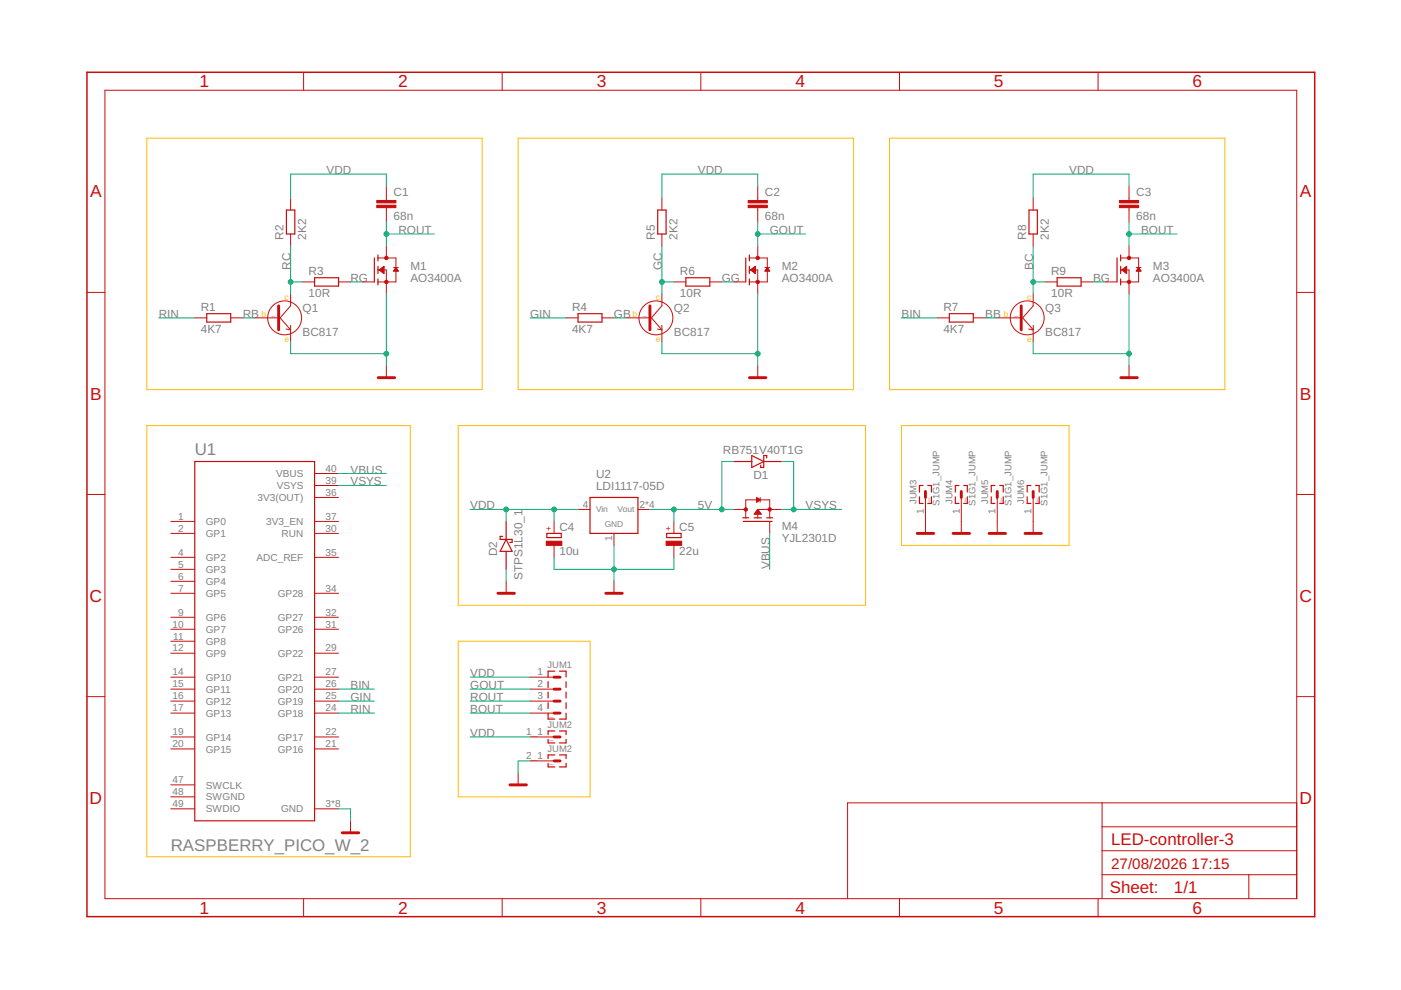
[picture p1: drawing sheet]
<svg xmlns="http://www.w3.org/2000/svg" width="297mm" height="210mm" viewBox="0 0 297 210" stroke-linecap="round" stroke-linejoin="round" font-family="sans-serif">
<g fill="none" stroke="#c90d0c" stroke-width=".21">
<path d="M22.2 19.1h252.7v171.4h-252.7zM64.4 15.3v3.8M106.5 15.3v3.8M148.6 15.3v3.8M190.7 15.3v3.8M232.8 15.3v3.8M81.9 39.5v3M160.7 39.5v3M239.4 39.5v3M61.6 42v2.5M61.6 49.6v2.6M64.2 59.8h2.5"/>
<path d="M71.8 59.8h2.5M76.9 59.8h2.5M80.1 57.2h1.8v5.1M80.1 54.7h3.8v5.1h-3.8M80.4 57.2l1-.7v1.5zM80.4 57.2h1M80.5 57.3h.9M80.6 57.1h.8M80.7 57.4h.7M80.7 57h.7M80.9 57.6h.5M80.9 56.9h.5"/>
<path d="M81 57.7h.4M81.1 56.7h.3M81.2 57.8h.2M81.2 56.6h.2M81.3 57.9h.1M81.4 56.5h.1M81.9 44v3.1M81.9 52.2v2.5M83.4 56.7h1.1M83.5 57.4h1M83.5 57.3h.9M83.6 57.2h.7"/>
<path d="M83.7 57.1h.5M83.8 57h.3M83.9 56.9h.2M83.9 56.7l.6 .8h-1.1zM140.3 42v2.5M140.3 49.6v2.6M142.9 59.8h2.5M150.5 59.8h2.5M155.6 59.8h2.5M158.9 57.2h1.8v5.1M158.9 54.7h3.8v5.1h-3.8M159.1 57.2l1-.7v1.5z"/>
<path d="M159.2 57.2h.9M159.3 57.3h.8M159.3 57.1h.8M159.4 57.4h.7M159.5 57h.6M159.6 57.6h.5M159.6 56.9h.5M159.7 57.7h.4M159.8 56.7h.3M159.9 57.8h.2M160 56.6h.1M160.1 57.9h.1"/>
<path d="M160.1 56.5h.1M160.7 44v3.1M160.7 52.2v2.5M162.2 56.7h1M162.2 57.4h1M162.3 57.3h.8M162.3 57.2h.7M162.4 57.1h.5M162.5 57h.4M162.6 56.9h.2M162.7 56.7l.5 .8h-1zM219.1 42v2.5"/>
<path d="M219.1 49.6v2.6M221.6 59.8h2.5M229.2 59.8h2.6M234.3 59.8h2.5M237.6 57.2h1.8v5.1M237.6 54.7h3.8v5.1h-3.8M237.8 57.2l1.1-.7v1.5zM237.9 57.2h1M238 57.3h.9M238 57.1h.9M238.2 57.4h.7M238.2 57h.7"/>
<path d="M238.3 57.6h.6M238.4 56.9h.5M238.5 57.7h.4M238.5 56.7h.4M238.6 57.8h.3M238.7 56.6h.2M238.8 57.9h.1M238.8 56.5h.1M239.4 44v3.1M239.4 52.2v2.5M240.9 56.7h1M240.9 57.4h1"/>
<path d="M241 57.3h.8M241.1 57.2h.6M241.2 57.1h.5M241.2 57h.4M241.3 56.9h.2M241.4 56.7l.5 .8h-1zM18.4 62h3.8M41.3 67.4h2.5M48.9 67.4h2.6M54 67.4h5.1M61.6 62.3v2.6M61.6 69v3.5"/>
<path d="M61.6 64.8l-2.2 2.6 2.2 2.5-.9-.1M81.9 77.5v2.6M120 67.4h2.6M127.6 67.4h2.6M132.7 67.4h5.1M140.3 62.3v2.6M140.3 69v3.5M140.3 64.8l-2.2 2.6 2.2 2.5-.9-.1M160.7 77.5v2.6M198.7 67.4h2.6M206.4 67.4h2.5M211.4 67.4h5.1"/>
<path d="M219.1 62.3v2.6M219.1 69v3.5M219.1 64.8l-2.3 2.6 2.3 2.5-1-.1M239.4 77.5v2.6M274.9 62h3.8M18.4 104.8h3.8M36.2 110.6h5.1M36.2 113.1h5.1M36.2 118.2h5.1M66.7 110.6h5.1M66.7 113.1h5.1M66.7 118.2h5.1"/>
<path d="M66.7 105.5h5.1M66.7 102.9h5.1M66.7 100.4h5.1M117.5 110.6v2.5M117.5 115.6v2.6M122.6 108h2.5M130.2 113.1v2.5M135.3 108h2.5M142.9 110.6v2.5M142.9 115.6v2.6M155.6 108h2.5M158.1 109.8v-3.8h5.1v3.8"/>
<path d="M159.9 109h1.5M160 108.8h1.3M160.1 108.7h1.1M160.2 108.6h.9M160.3 108.5h.7M160.4 105.5l.8 .5-.8 .5zM160.4 106.4h.1M160.4 106.3h.3M160.4 106.2h.5M160.4 106.1h.6M160.4 105.8h.5M160.4 105.7h.3"/>
<path d="M160.4 105.6h.1M160.4 108.4h.5M160.5 108.2h.3M160.6 108.1h.1M160.7 108v1.8M160.7 108h5M160.7 108l.7 1h-1.5zM161.2 105.5v1M163.2 110.6v2.5M196.2 105.5v7.6M203.8 105.5v7.6M211.4 105.5v7.6"/>
<path d="M219.1 105.5v7.6M274.9 104.8h3.8M36.2 120.7h5.1M36.2 123.3h5.1M36.2 125.8h5.1M36.2 130.9h5.1M36.2 133.4h5.1M36.2 136h5.1M36.2 138.5h5.1M66.7 125.8h5.1M66.7 130.9h5.1M66.7 133.4h5.1"/>
<path d="M66.7 138.5h5.1M107.3 123.3v2.5M130.2 123.3v2.5M18.4 147.7h3.8M36.2 143.6h5.1M36.2 146.1h5.1M36.2 148.7h5.1M36.2 151.2h5.1M36.2 156.3h5.1M36.2 158.8h5.1M66.7 143.6h5.1M66.7 146.1h5.1"/>
<path d="M66.7 148.7h5.1M66.7 151.2h5.1M66.7 156.3h5.1M66.7 158.8h5.1M112.4 143.6h5.1M112.4 146.1h5.1M112.4 148.7h5.1M112.4 151.2h5.1M112.4 156.3h5.1M274.9 147.7h3.8M36.2 171.5h5.1M36.2 169h5.1"/>
<path d="M36.2 166.4h5.1M66.7 171.5h5.1M74.3 174v2.6M109.9 163.9v2.5M112.4 161.3h5.1M233.7 170.2v20.3M233.7 175.3h41.2M274.9 170.2h-95.2v20.3M64.4 190.5v3.9M106.5 190.5v3.9M148.6 190.5v3.9M190.7 190.5v3.9"/>
<path d="M232.8 190.5v3.9M233.7 185.5h41.2M233.7 180.4h41.2M264.8 185.5v5"/>
<circle cx="60.3" cy="67.4" r="3.6"/>
<circle cx="139.1" cy="67.4" r="3.6"/>
<circle cx="217.8" cy="67.4" r="3.6"/>
</g>
<g fill="none" stroke="#c90d0c" stroke-width=".25">
<path d="M60.7 44.5h1.8v5.1h-1.8zM66.7 58.9h5.1v1.8h-5.1zM79.4 54.7v5.1M80.1 54.1v1.2M80.1 56.5v1.5M80.1 59.1v1.3M139.4 44.5h1.8v5.1h-1.8zM145.4 58.9h5.1v1.8h-5.1zM158.1 54.7v5.1M158.9 54.1v1.2M158.9 56.5v1.5M158.9 59.1v1.3"/>
<path d="M218.2 44.5h1.7v5.1h-1.7zM224.1 58.9h5.1v1.8h-5.1zM236.8 54.7v5.1M237.6 54.1v1.2M237.6 56.5v1.5M237.6 59.1v1.3M43.8 66.5h5.1v1.8h-5.1zM122.6 66.5h5v1.8h-5zM201.3 66.5h5.1v1.8h-5.1zM41.3 97.9h25.4v76.1h-25.4zM155.6 97.9h3.8M159.4 96.6l2.5 1.3-2.5 1.2z"/>
<path d="M161.9 97.9h3.8M162.6 97.1v-.5h-.7v2.5h-.6v-.5M106.6 113.7h-.6v.7h2.6v.6h-.5M107.3 114.4l1.3 2.5h-2.6zM107.3 110.6v3.8M107.3 116.9v3.8M116 113.1h3v.9h-3zM125.1 105.5h10.2v7.6h-10.2zM141.4 113.1h3v.9h-3zM157.5 109.8h1.2M157.6 110.6h6.1M159.9 109.8h1.5"/>
<path d="M162.6 109.8h1.2M194.9 105.3v1.4h.8M195.7 102.9h-.8v1.4M196.7 102.9h.8v1.4M197.5 105.3v1.4h-.8M202.5 105.3v1.4h.8M203.3 102.9h-.8v1.4M204.3 102.9h.8v1.4M205.1 105.3v1.4h-.8M210.2 105.3v1.4h.7M210.9 102.9h-.7v1.4M211.9 102.9h.8v1.4"/>
<path d="M212.7 105.3v1.4h-.8M217.8 105.3v1.4h.8M218.6 102.9h-.8v1.4M219.6 102.9h.7v1.4M220.3 105.3v1.4h-.7M116.2 144.5v1.3M116.2 146.7v1.3M116.2 149v1.2M116.2 151.2v1.3h1.4M116.2 156.8v.7h1.4M117.6 142.3h-1.4v1.2M117.6 155h-1.4v.8"/>
<path d="M118.6 142.3h1.4v1.2M118.6 155h1.4v.8M120 144.5v1.3M120 146.7v1.3M120 149v1.2M120 151.2v1.3h-1.4M120 156.8v.7h-1.4M116.2 161.8v.8h1.4M117.6 160.1h-1.4v.7M118.6 160.1h1.4v.7M120 161.8v.8h-1.4"/>
</g>
<g fill="none" stroke="#c90d0c" stroke-width=".61">
<path d="M59.1 64.9v5M137.8 64.9v5M216.5 64.9v5M80.2 80.1h3.5M158.9 80.1h3.5M237.6 80.1h3.5M194.5 113.1h3.5M196.2 104.2v1.3M202.1 113.1h3.5M203.8 104.2v1.3M209.7 113.1h3.5M211.4 104.2v1.3"/>
<path d="M217.3 113.1h3.5M219.1 104.2v1.3M105.6 125.8h3.5M128.4 125.8h3.5M117.5 148.7h1.2M117.5 151.2h1.2M117.5 146.1h1.2M117.5 143.6h1.2M117.5 156.3h1.2M72.6 176.6h3.5M108.1 166.4h3.5M117.5 161.3h1.2"/>
</g>
<path d="M18.4 15.3h260.3v179.1h-260.3z" fill="none" stroke="#c90d0c" stroke-width=".32"/>
<g fill="#c90d0c" stroke="#c90d0c" stroke-width=".21">
<circle cx="81.9" cy="59.8" r=".36"/>
<circle cx="81.9" cy="54.7" r=".36"/>
<circle cx="160.7" cy="59.8" r=".36"/>
<circle cx="160.7" cy="54.7" r=".36"/>
<circle cx="239.4" cy="59.8" r=".36"/>
<circle cx="239.4" cy="54.7" r=".36"/>
<circle cx="163.2" cy="108" r=".36"/>
<circle cx="158.1" cy="108" r=".36"/>
</g>
<g fill="#c90d0c" stroke="#c90d0c" stroke-width=".21">
<path d="M79.9 43.5h4v.5h-4z"/>
<path d="M79.9 42.5h4v.5h-4z"/>
<path d="M158.6 43.5h4.1v.5h-4.1z"/>
<path d="M158.6 42.5h4.1v.5h-4.1z"/>
<path d="M237.3 43.5h4.1v.5h-4.1z"/>
<path d="M237.3 42.5h4.1v.5h-4.1z"/>
<path d="M141.2 114.7h3.3v.9h-3.3z"/>
<path d="M115.8 114.7h3.3v.9h-3.3z"/>
</g>
<g fill="none" stroke="#0dab76" stroke-width=".21">
<path d="M81.9 39.5v-2.6h-20.3v5.1M160.7 39.5v-2.6h-20.4v5.1M239.4 39.5v-2.6h-20.3v5.1M61.6 59.8h2.6M61.6 52.2v10.1M74.3 59.8h2.6M81.9 47.1v5.1M81.9 49.6h10.2M140.3 59.8h2.6M140.3 52.2v10.1M153 59.8h2.6M160.7 49.6h10.1"/>
<path d="M160.7 47.1v5.1M219.1 59.8h2.5M219.1 52.2v10.1M231.8 59.8h2.5M239.4 49.6h10.1M239.4 47.1v5.1M33.7 67.4h7.6M51.5 67.4h2.5M61.6 72.5v2.5h20.3M81.9 62.3v15.2M112.4 67.4h7.6M130.2 67.4h2.5"/>
<path d="M140.3 72.5v2.5h20.4M160.7 62.3v15.2M191.1 67.4h7.6M208.9 67.4h2.5M219.1 72.5v2.5h20.3M239.4 62.3v15.2M155.6 97.9h-2.6v10.1M165.7 97.9h2.6v10.1M71.8 102.9h10.1M71.8 100.4h10.1M99.7 108h22.9M107.3 108v2.6"/>
<path d="M117.5 108v2.6M117.5 118.2v2.5h25.4v-2.5M130.2 115.6v7.7M137.8 108h17.8M142.9 108v2.6M163.2 113.1v7.6M165.7 108h12.7M107.3 120.7v2.6M71.8 148.7h7.6M71.8 151.2h7.6M71.8 146.1h7.6M99.7 148.7h12.7"/>
<path d="M99.7 156.3h12.7M99.7 143.6h12.7M99.7 151.2h12.7M99.7 146.1h12.7M71.8 171.5h2.5v2.5M112.4 161.3h-2.5v2.6"/>
</g>
<g fill="#0dab76" stroke="#0dab76" stroke-width=".21">
<circle cx="81.9" cy="49.6" r=".51"/>
<circle cx="117.5" cy="108" r=".51"/>
<circle cx="107.3" cy="108" r=".51"/>
<circle cx="61.6" cy="59.8" r=".51"/>
<circle cx="81.9" cy="75" r=".51"/>
<circle cx="160.7" cy="75" r=".51"/>
<circle cx="239.4" cy="75" r=".51"/>
<circle cx="130.2" cy="120.7" r=".51"/>
<circle cx="142.9" cy="108" r=".51"/>
<circle cx="153" cy="108" r=".51"/>
<circle cx="140.3" cy="59.8" r=".51"/>
<circle cx="160.7" cy="49.6" r=".51"/>
<circle cx="219.1" cy="59.8" r=".51"/>
<circle cx="239.4" cy="49.6" r=".51"/>
<circle cx="168.3" cy="108" r=".51"/>
</g>
<path d="M31.1 29.3h71.1v53.3h-71.1zM109.9 29.3h71.1v53.3h-71.1zM188.6 29.3h71.1v53.3h-71.1zM31.1 90.2h55.9v91.5h-55.9zM97.2 90.2h86.3v38.1h-86.3zM191.1 90.2h35.6v25.4h-35.6zM97.2 136h27.9v33h-27.9z" fill="none" stroke="#ffba08" stroke-width=".21"/>
<g font-size="3.7" fill="#c90d0c">
<text x="42.3" y="18.5">1</text>
<text x="84.4" y="18.5">2</text>
<text x="126.5" y="18.5">3</text>
<text x="168.6" y="18.5">4</text>
<text x="210.7" y="18.5">5</text>
<text x="252.9" y="18.5">6</text>
<text x="19.1" y="41.9">A</text>
<text x="275.6" y="41.9">A</text>
<text x="19.1" y="84.7">B</text>
<text x="275.6" y="84.7">B</text>
<text x="19" y="127.6">C</text>
<text x="275.5" y="127.6">C</text>
<text x="19" y="170.4">D</text>
<text x="275.5" y="170.4">D</text>
<text x="42.3" y="193.7">1</text>
<text x="84.4" y="193.7">2</text>
<text x="126.5" y="193.7">3</text>
<text x="168.6" y="193.7">4</text>
<text x="210.7" y="193.7">5</text>
<text x="252.9" y="193.7">6</text>
</g>
<g font-size="3.6" fill="#808080">
<text x="41.3" y="96.5">U1</text>
<text x="36.2" y="180.4">RASPBERRY_PICO_W_2</text>
</g>
<g font-size="3.6" fill="#c90d0c">
<text x="235.6" y="179.1">LED-controller-3</text>
<text x="235.3" y="189.4">Sheet:</text>
<text x="248.9" y="189.3">1/1</text>
</g>
<g font-size="3.2" fill="#c90d0c">
<text x="235.6" y="184.2">27/08/2026</text>
<text x="252.6" y="184.2">17:15</text>
</g>
<g font-size="2.5" fill="#808080">
<text x="69.2" y="36.9">VDD</text>
<text x="83.4" y="41.6">C1</text>
<text x="148" y="36.9">VDD</text>
<text x="162.2" y="41.6">C2</text>
<text x="226.7" y="36.9">VDD</text>
<text x="240.9" y="41.6">C3</text>
<text x="83.4" y="46.7">68n</text>
<text x="162.2" y="46.7">68n</text>
<text x="240.9" y="46.7">68n</text>
<text x="60.1" y="50.9" transform="rotate(-90 60.1 50.9)">R2</text>
<text x="64.9" y="50.9" transform="rotate(-90 64.9 50.9)">2K2</text>
<text x="84.5" y="49.6">ROUT</text>
<text x="138.8" y="50.9" transform="rotate(-90 138.8 50.9)">R5</text>
<text x="143.6" y="50.9" transform="rotate(-90 143.6 50.9)">2K2</text>
<text x="163.2" y="49.6">GOUT</text>
<text x="217.6" y="50.9" transform="rotate(-90 217.6 50.9)">R8</text>
<text x="222.4" y="50.9" transform="rotate(-90 222.4 50.9)">2K2</text>
<text x="241.9" y="49.6">BOUT</text>
<text x="61.6" y="57.2" transform="rotate(-90 61.6 57.2)">RC</text>
<text x="65.4" y="58.3">R3</text>
<text x="74.3" y="59.8">RG</text>
<text x="87" y="59.8">AO3400A</text>
<text x="87" y="57.2">M1</text>
<text x="140.3" y="57.2" transform="rotate(-90 140.3 57.2)">GC</text>
<text x="144.1" y="58.3">R6</text>
<text x="153" y="59.8">GG</text>
<text x="165.7" y="59.8">AO3400A</text>
<text x="165.7" y="57.2">M2</text>
<text x="219.1" y="57.2" transform="rotate(-90 219.1 57.2)">BC</text>
<text x="222.9" y="58.3">R9</text>
<text x="231.8" y="59.8">BG</text>
<text x="244.5" y="59.8">AO3400A</text>
<text x="244.5" y="57.2">M3</text>
<text x="42.6" y="65.9">R1</text>
<text x="65.4" y="63.1">10R</text>
<text x="121.3" y="65.9">R4</text>
<text x="144.1" y="63.1">10R</text>
<text x="200" y="65.9">R7</text>
<text x="222.9" y="63.1">10R</text>
<text x="33.7" y="67.4">RIN</text>
<text x="42.6" y="70.7">4K7</text>
<text x="51.5" y="67.4">RB</text>
<text x="64.1" y="71.2">BC817</text>
<text x="64.1" y="66.1">Q1</text>
<text x="112.4" y="67.4">GIN</text>
<text x="121.3" y="70.7">4K7</text>
<text x="130.2" y="67.4">GB</text>
<text x="142.9" y="71.2">BC817</text>
<text x="142.9" y="66.1">Q2</text>
<text x="191.1" y="67.4">BIN</text>
<text x="200" y="70.7">4K7</text>
<text x="208.9" y="67.4">BB</text>
<text x="221.6" y="71.2">BC817</text>
<text x="221.6" y="66.1">Q3</text>
<text x="74.3" y="100.4">VBUS</text>
<text x="126.4" y="101.3">U2</text>
<text x="153.3" y="96.2">RB751V40T1G</text>
<text x="159.7" y="101.5">D1</text>
<text x="74.3" y="102.9">VSYS</text>
<text x="126.4" y="103.8">LDI1117-05D</text>
<text x="99.7" y="108">VDD</text>
<text x="118.6" y="112.6">C4</text>
<text x="144" y="112.6">C5</text>
<text x="148" y="108">5V</text>
<text x="165.7" y="112.3">M4</text>
<text x="170.8" y="108">VSYS</text>
<text x="105.4" y="117.9" transform="rotate(-90 105.4 117.9)">D2</text>
<text x="118.6" y="117.7">10u</text>
<text x="144" y="117.7">22u</text>
<text x="165.7" y="114.9">YJL2301D</text>
<text x="110.7" y="123" transform="rotate(-90 110.7 123)">STPS1L30_1</text>
<text x="163.2" y="120.7" transform="rotate(-90 163.2 120.7)">VBUS</text>
<text x="99.7" y="143.6">VDD</text>
<text x="74.3" y="148.6">GIN</text>
<text x="74.3" y="146.1">BIN</text>
<text x="99.7" y="148.6">ROUT</text>
<text x="99.7" y="146.1">GOUT</text>
<text x="74.3" y="151.2">RIN</text>
<text x="99.7" y="151.2">BOUT</text>
<text x="99.7" y="156.3">VDD</text>
</g>
<g font-size="2.1" fill="#808080">
<text x="58.6" y="101.2">VBUS</text>
<text x="69" y="100">40</text>
<text x="54.6" y="106.2">3V3(OUT)</text>
<text x="58.7" y="103.7">VSYS</text>
<text x="69" y="105.1">36</text>
<text x="69" y="102.6">39</text>
<text x="123.6" y="107.7">4</text>
<text x="135.6" y="107.7">2*4</text>
<text x="37.8" y="110.2">1</text>
<text x="37.8" y="112.7">2</text>
<text x="43.6" y="111.3">GP0</text>
<text x="43.6" y="113.9">GP1</text>
<text x="56.4" y="111.3">3V3_EN</text>
<text x="59.7" y="113.9">RUN</text>
<text x="69" y="112.7">30</text>
<text x="69" y="110.2">37</text>
<text x="195.8" y="109" transform="rotate(-90 195.8 109)">1</text>
<text x="203.5" y="109" transform="rotate(-90 203.5 109)">1</text>
<text x="211.1" y="109" transform="rotate(-90 211.1 109)">1</text>
<text x="218.7" y="109" transform="rotate(-90 218.7 109)">1</text>
<text x="37.8" y="117.8">4</text>
<text x="43.6" y="118.9">GP2</text>
<text x="54.4" y="118.9">ADC_REF</text>
<text x="69" y="117.8">35</text>
<text x="129.8" y="114.6" transform="rotate(-90 129.8 114.6)">1</text>
<text x="37.8" y="120.4">5</text>
<text x="37.8" y="122.9">6</text>
<text x="37.8" y="125.4">7</text>
<text x="43.6" y="121.5">GP3</text>
<text x="43.6" y="124">GP4</text>
<text x="69" y="125.4">34</text>
<text x="37.8" y="130.5">9</text>
<text x="43.6" y="126.6">GP5</text>
<text x="43.6" y="131.6">GP6</text>
<text x="58.9" y="131.6">GP27</text>
<text x="58.9" y="126.6">GP28</text>
<text x="69" y="130.5">32</text>
<text x="36.6" y="133.1">10</text>
<text x="36.7" y="135.6">11</text>
<text x="43.6" y="134.2">GP7</text>
<text x="43.6" y="136.7">GP8</text>
<text x="58.9" y="134.2">GP26</text>
<text x="69" y="133.1">31</text>
<text x="36.6" y="138.1">12</text>
<text x="36.6" y="143.2">14</text>
<text x="43.6" y="139.2">GP9</text>
<text x="58.9" y="139.2">GP22</text>
<text x="69" y="143.2">27</text>
<text x="69" y="138.1">29</text>
<text x="114" y="143.2">1</text>
<text x="36.6" y="145.7">15</text>
<text x="36.6" y="148.3">16</text>
<text x="43.6" y="144.3">GP10</text>
<text x="43.6" y="146.9">GP11</text>
<text x="43.6" y="149.4">GP12</text>
<text x="58.9" y="149.4">GP19</text>
<text x="58.9" y="146.9">GP20</text>
<text x="58.9" y="144.3">GP21</text>
<text x="69" y="148.3">25</text>
<text x="69" y="145.7">26</text>
<text x="114" y="145.7">2</text>
<text x="114" y="148.3">3</text>
<text x="36.6" y="150.8">17</text>
<text x="36.6" y="155.9">19</text>
<text x="43.6" y="151.9">GP13</text>
<text x="58.9" y="151.9">GP18</text>
<text x="69" y="155.9">22</text>
<text x="69" y="150.8">24</text>
<text x="111.6" y="155.9">1_1</text>
<text x="114" y="150.8">4</text>
<text x="36.6" y="158.4">20</text>
<text x="43.6" y="157">GP14</text>
<text x="43.6" y="159.6">GP15</text>
<text x="58.9" y="159.6">GP16</text>
<text x="58.9" y="157">GP17</text>
<text x="69" y="158.4">21</text>
<text x="111.6" y="161">2_1</text>
<text x="36.6" y="166.1">47</text>
<text x="43.6" y="167.2">SWCLK</text>
<text x="36.6" y="171.1">49</text>
<text x="36.6" y="168.6">48</text>
<text x="43.6" y="172.3">SWDIO</text>
<text x="43.6" y="169.7">SWGND</text>
<text x="59.6" y="172.3">GND</text>
<text x="69" y="171.1">3*8</text>
</g>
<g font-size="2" fill="#808080">
<text x="194.3" y="106.9" transform="rotate(-90 194.3 106.9)">JUM3</text>
<text x="199.2" y="107.2" transform="rotate(-90 199.2 107.2)">S1G1_JUMP</text>
<text x="201.9" y="106.9" transform="rotate(-90 201.9 106.9)">JUM4</text>
<text x="206.8" y="107.2" transform="rotate(-90 206.8 107.2)">S1G1_JUMP</text>
<text x="209.5" y="106.9" transform="rotate(-90 209.5 106.9)">JUM5</text>
<text x="214.5" y="107.2" transform="rotate(-90 214.5 107.2)">S1G1_JUMP</text>
<text x="217.2" y="106.9" transform="rotate(-90 217.2 106.9)">JUM6</text>
<text x="222.1" y="107.2" transform="rotate(-90 222.1 107.2)">S1G1_JUMP</text>
<text x="116.1" y="141.7">JUM1</text>
<text x="116.1" y="154.4">JUM2</text>
<text x="116.1" y="159.4">JUM2</text>
</g>
<g font-size="1.8" fill="#ffba08">
<text x="60.3" y="63.6">c</text>
<text x="139.1" y="63.6">c</text>
<text x="217.8" y="63.6">c</text>
<text x="55.4" y="67.2">b</text>
<text x="134.1" y="67.2">b</text>
<text x="212.9" y="67.2">b</text>
<text x="60.3" y="72.5">e</text>
<text x="139.1" y="72.5">e</text>
<text x="217.8" y="72.5">e</text>
</g>
<g font-size="1.8" fill="#c90d0c">
<text x="116.9" y="112.7" transform="rotate(-90 116.9 112.7)">+</text>
<text x="142.3" y="112.7" transform="rotate(-90 142.3 112.7)">+</text>
</g>
<g font-size="1.8" fill="#808080">
<text x="126.4" y="108.6">Vin</text>
<text x="128.2" y="111.8">GND</text>
<text x="130.9" y="108.6">Vout</text>
</g>
<g font-size=".3" fill="#f00">
<text x="57.6" y="67.2">PaJa</text>
<text x="136.4" y="67.2">PaJa</text>
<text x="215.1" y="67.2">PaJa</text>
<text x="197.2" y="106.4" transform="rotate(-90 197.2 106.4)">PaJa</text>
<text x="204.8" y="106.4" transform="rotate(-90 204.8 106.4)">PaJa</text>
<text x="212.4" y="106.4" transform="rotate(-90 212.4 106.4)">PaJa</text>
<text x="220" y="106.4" transform="rotate(-90 220 106.4)">PaJa</text>
<text x="116.5" y="152.1">PaJa</text>
<text x="116.5" y="157.2">PaJa</text>
<text x="116.5" y="162.3">PaJa</text>
</g>
</svg>
